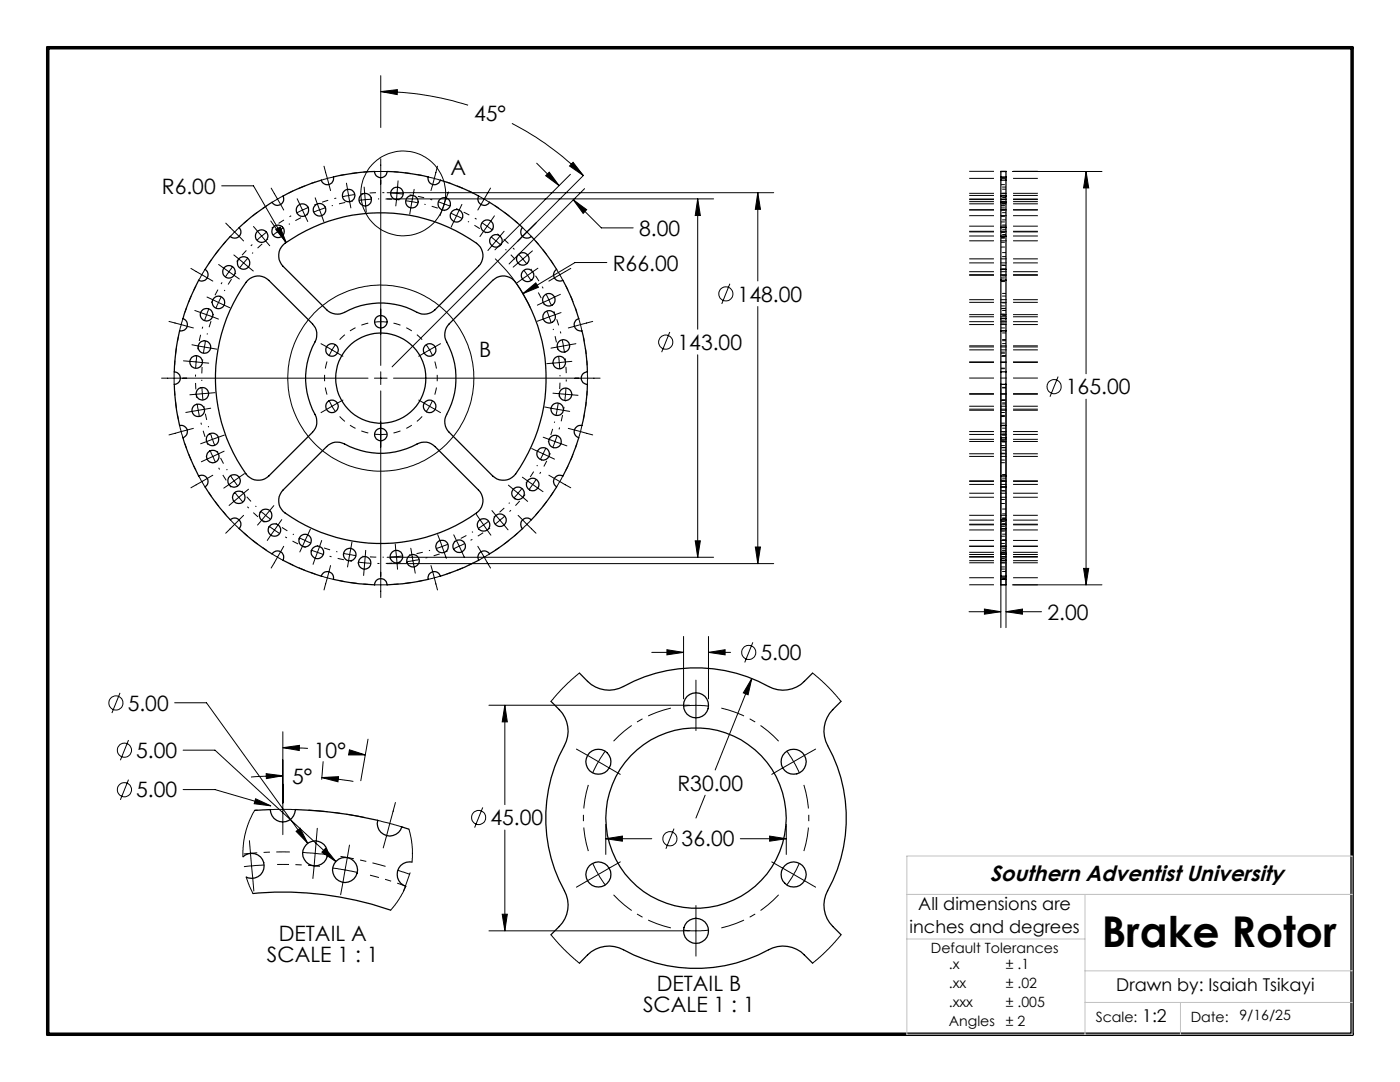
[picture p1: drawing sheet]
<svg xmlns="http://www.w3.org/2000/svg" width="279mm" height="216mm" viewBox="0 0 279 216" stroke-linecap="round" stroke-linejoin="round" font-family="sans-serif">
<g fill="none" stroke="#000" stroke-width=".25">
<path d="M199.7 39.1v1.3M199.7 35.9v3.2M199.7 35.3v.6M199.7 35.3v-1.1h1.1v1.1M199.7 39.1h1.1M199.7 35.9h1.1M199.7 35.3h1.1M200.8 39.1v1.3M200.8 35.9v3.2M200.8 35.3v.6M47.7 45.4a40.5 40.5 0 0 1 6.6-5 1.26 1.26 0 0 0 1.7 .4 1.26 1.26 0 0 0 .5-1.7 43.7 43.7 0 0 1 7.6-3.2 1.24 1.24 0 0 0 1.6 .9 1.24 1.24 0 0 0 .8-1.5 44.3 44.3 0 0 1 8.3-1.1 1.25 1.25 0 0 0 1.2 1.3 1.25 1.25 0 0 0 1.3-1.3 44.3 44.3 0 0 1 8.2 1.1 1.24 1.24 0 0 0 .9 1.5 1.24 1.24 0 0 0 1.5-.9 43.7 43.7 0 0 1 7.6 3.2 1.24 1.24 0 0 0 .5 1.7 1.24 1.24 0 0 0 1.7-.4 43 43 0 0 1 6.6 5 1.25 1.25 0 0 0 0 1.8 1.25 1.25 0 0 0 1.7 0 43 43 0 0 1 5.1 6.6 1.24 1.24 0 0 0-.5 1.7 1.24 1.24 0 0 0 1.7 .4 37.6 37.6 0 0 1 3.2 7.7 1.26 1.26 0 0 0-.8 1.5 1.26 1.26 0 0 0 1.4 .9 36.9 36.9 0 0 1 1.1 8.2 1.25 1.25 0 0 0-1.2 1.2 1.25 1.25 0 0 0 1.2 1.3 37.5 37.5 0 0 1-1.1 8.2 1.26 1.26 0 0 0-1.5 .9 1.26 1.26 0 0 0 .9 1.5 39.9 39.9 0 0 1-3.2 7.7 1.24 1.24 0 0 0-1.7 .5 1.24 1.24 0 0 0 .5 1.7 40.5 40.5 0 0 1-5.1 6.5 1.25 1.25 0 0 0-1.7 0 1.25 1.25 0 0 0 0 1.8 37.7 37.7 0 0 1-6.6 5 1.25 1.25 0 0 0-1.7-.4 1.25 1.25 0 0 0-.5 1.7 43.7 43.7 0 0 1-7.6 3.2 1.24 1.24 0 0 0-1.5-.9 1.24 1.24 0 0 0-.9 1.5 44.3 44.3 0 0 1-8.2 1.1 1.25 1.25 0 0 0-1.3-1.2 1.25 1.25 0 0 0-1.2 1.2 44.3 44.3 0 0 1-8.3-1.1 1.24 1.24 0 0 0-.8-1.5 1.24 1.24 0 0 0-1.6 .9 43.7 43.7 0 0 1-7.6-3.2 1.27 1.27 0 0 0-.5-1.7 1.27 1.27 0 0 0-1.7 .4 35.8 35.8 0 0 1-6.6-5 1.25 1.25 0 0 0 0-1.8 1.25 1.25 0 0 0-1.7 0 40.5 40.5 0 0 1-5.1-6.5 1.25 1.25 0 0 0 .4-1.7 1.25 1.25 0 0 0-1.6-.5 43 43 0 0 1-3.2-7.7 1.26 1.26 0 0 0 .9-1.5 1.26 1.26 0 0 0-1.6-.9 40.6 40.6 0 0 1-1-8.2 1.25 1.25 0 0 0 1.2-1.3 1.25 1.25 0 0 0-1.2-1.2 39.8 39.8 0 0 1 1-8.2 1.26 1.26 0 0 0 1.6-.9 1.26 1.26 0 0 0-.9-1.5 40.3 40.3 0 0 1 3.2-7.7 1.25 1.25 0 0 0 1.6-.4 1.25 1.25 0 0 0-.4-1.7 43 43 0 0 1 5.1-6.6 1.25 1.25 0 0 0 1.7 0 1.25 1.25 0 0 0 0-1.8zM49.4 56a2.96 2.96 0 0 1 4.3 0l8.7 8.6a3 3 0 0 1 .5 3.6 15 15 0 0 0 .2 14.9l.1 .5a2.86 2.86 0 0 1-.8 2.7l-8.7 8.7a3 3 0 0 1-4.6-.4 32.9 32.9 0 0 1 .3-38.6z"/>
<path d="M56.5 48.9a32.8 32.8 0 0 1 39 0 2.96 2.96 0 0 1 0 4.2l-8.7 8.7a3 3 0 0 1-3.5 .5 15.2 15.2 0 0 0-15 .2 2.98 2.98 0 0 1-3.1-.7l-8.7-8.7a3 3 0 0 1 0-4.2zM199.7 55.9v7.7M199.7 53.8v2.1M199.7 47.2v6.6M199.7 45.4v1.8M199.7 40.4v5M199.7 55.9h1.1M199.7 53.8h1.1M199.7 47.2h1.1M199.7 45.4h1.1M199.7 40.4h1.1M200.8 55.9v7.7"/>
<path d="M200.8 53.8v2.1M200.8 47.2v6.6M200.8 45.4v1.8M200.8 40.4v5M89.6 64.6l8.7-8.6a2.99 2.99 0 0 1 4.6 .3 33 33 0 0 1-.3 38.7 3 3 0 0 1-4.3 0l-8.7-8.7a2.97 2.97 0 0 1-.5-3.6 15.3 15.3 0 0 0-.2-14.9 3.1 3.1 0 0 1 .7-3.2zM199.7 76.7v8.2M199.7 74.2v2.5M199.7 66v8.2M199.7 63.6v2.4M199.7 76.7h1.1M199.7 74.2h1.1M199.7 66h1.1"/>
<path d="M199.7 63.6h1.1M200.8 76.7v8.2M200.8 74.2v2.5M200.8 66v8.2M200.8 63.6v2.4M56.5 97.8l8.7-8.7a2.91 2.91 0 0 1 3.6-.5 15.1 15.1 0 0 0 14.9-.2l.4-.1a2.87 2.87 0 0 1 2.7 .8l8.7 8.7a2.96 2.96 0 0 1-.4 4.5 32.9 32.9 0 0 1-38.6-.3 3 3 0 0 1 0-4.2zM199.7 84.9v2.4M199.7 87.3v7.7M199.7 95v2.2M199.7 97.2v6.5M199.7 84.9h1.1M199.7 87.3h1.1"/>
<path d="M199.7 95h1.1M199.7 97.2h1.1M200.8 84.9v2.4M200.8 87.3v7.7M200.8 95v2.2M200.8 97.2v6.5M199.7 103.7v1.8M199.7 105.5v5M199.7 110.5v1.3M199.7 111.8v3.2M199.7 115v.6M199.7 115.6v1.1h1.1v-1.1"/>
<path d="M199.7 103.7h1.1M199.7 105.5h1.1M199.7 110.5h1.1M199.7 111.8h1.1M199.7 115h1.1M199.7 115.6h1.1M200.8 103.7v1.8M200.8 105.5v5M200.8 110.5v1.3M200.8 111.8v3.2M200.8 115v.6M110 139.9a8.1 8.1 0 0 1 3.3 5.1 6.1 6.1 0 0 1-.7 3.8 30.4 30.4 0 0 0 .4 29.8 6 6 0 0 1-1.4 6.3l-1.6 1.6"/>
<path d="M115.6 134.3a7.9 7.9 0 0 0 5.1 3.4 6.1 6.1 0 0 0 3.7-.7 30.4 30.4 0 0 1 29.9 .4 6 6 0 0 0 6.2-1.4l1.7-1.7M167.9 139.9a8.1 8.1 0 0 0-3.4 5.1 6.1 6.1 0 0 0 .7 3.8 30.4 30.4 0 0 1-.4 29.8 6 6 0 0 0 1.4 6.3l1.7 1.6M48.5 171a2.49 2.49 0 0 1 4.2 1.4 2.49 2.49 0 0 1-3.6 2.6M50.5 178.3a65.4 65.4 0 0 1 27.5 3.3M50.8 161.7l3.1-.2a2.5 2.5 0 0 0 2.5 2.5 2.5 2.5 0 0 0 2.5-2.5 84.7 84.7 0 0 1 16.5 2.2 2.49 2.49 0 0 0 1.7 3 2.49 2.49 0 0 0 3.1-1.7l1.4 .5M82.2 172a2.5 2.5 0 0 0-2.9 1.8 2.5 2.5 0 0 0 1.7 3M115.6 192.2a7.9 7.9 0 0 1 5.1-3.4 6.1 6.1 0 0 1 3.7 .7 30.4 30.4 0 0 0 29.9-.4 6 6 0 0 1 6.2 1.4l1.7 1.7"/>
<circle cx="69.6" cy="39" r="1.24"/>
<circle cx="72.9" cy="39.8" r="1.25"/>
<circle cx="79.2" cy="38.6" r="1.25"/>
<circle cx="45.7" cy="54.2" r="1.24"/>
<circle cx="48.6" cy="52.5" r="1.24"/>
<circle cx="52.2" cy="47.1" r="1.25"/>
<circle cx="55.5" cy="46.2" r="1.24"/>
<circle cx="60.4" cy="41.9" r="1.25"/>
<circle cx="63.8" cy="41.9" r="1.24"/>
<circle cx="82.2" cy="40.3" r="1.25"/>
<circle cx="88.7" cy="40.7" r="1.24"/>
<circle cx="91.1" cy="43" r="1.25"/>
<circle cx="97.2" cy="45.1" r="1.25"/>
<circle cx="99" cy="48.1" r="1.24"/>
<circle cx="104.3" cy="51.7" r="1.27"/>
<circle cx="105.3" cy="54.9" r="1.26"/>
<circle cx="109.5" cy="59.8" r="1.26"/>
<circle cx="39.1" cy="72.2" r="1.24"/>
<circle cx="40.4" cy="78.6" r="1.24"/>
<circle cx="40.8" cy="69.2" r="1.26"/>
<circle cx="41.2" cy="62.8" r="1.25"/>
<circle cx="43.6" cy="60.3" r="1.25"/>
<circle cx="66.3" cy="69.8" r="1.24"/>
<circle cx="76" cy="75.5" r="9"/>
<circle cx="76" cy="64.2" r="1.25"/>
<circle cx="85.7" cy="69.8" r="1.24"/>
<circle cx="109.6" cy="63.2" r="1.24"/>
<circle cx="111.6" cy="72.3" r="1.25"/>
<circle cx="112.4" cy="69" r="1.24"/>
<circle cx="112.9" cy="78.7" r="1.25"/>
<circle cx="39.6" cy="81.9" r="1.25"/>
<circle cx="42.4" cy="87.7" r="1.24"/>
<circle cx="42.5" cy="91.1" r="1.25"/>
<circle cx="46.7" cy="96" r="1.24"/>
<circle cx="47.7" cy="99.2" r="1.24"/>
<circle cx="66.3" cy="81.1" r="1.26"/>
<circle cx="76" cy="86.7" r="1.24"/>
<circle cx="85.8" cy="81.1" r="1.24"/>
<circle cx="103.4" cy="98.4" r="1.24"/>
<circle cx="106.3" cy="96.7" r="1.24"/>
<circle cx="108.4" cy="90.6" r="1.24"/>
<circle cx="110.8" cy="88.1" r="1.25"/>
<circle cx="111.2" cy="81.7" r="1.24"/>
<circle cx="53" cy="102.8" r="1.27"/>
<circle cx="54.8" cy="105.8" r="1.24"/>
<circle cx="60.9" cy="107.9" r="1.25"/>
<circle cx="63.3" cy="110.2" r="1.27"/>
<circle cx="69.8" cy="110.7" r="1.25"/>
<circle cx="72.8" cy="112.3" r="1.26"/>
<circle cx="79.1" cy="111.1" r="1.26"/>
<circle cx="82.4" cy="111.9" r="1.25"/>
<circle cx="88.2" cy="109.1" r="1.25"/>
<circle cx="91.6" cy="109" r="1.24"/>
<circle cx="96.5" cy="104.7" r="1.25"/>
<circle cx="99.8" cy="103.8" r="1.25"/>
<circle cx="119.4" cy="152" r="2.5"/>
<circle cx="138.9" cy="140.7" r="2.51"/>
<circle cx="158.4" cy="152" r="2.51"/>
<circle cx="62.9" cy="170.3" r="2.49"/>
<circle cx="68.9" cy="173.6" r="2.5"/>
<circle cx="119.4" cy="174.5" r="2.5"/>
<circle cx="138.9" cy="163.2" r="18"/>
<circle cx="158.4" cy="174.5" r="2.49"/>
<circle cx="138.9" cy="185.7" r="2.51"/>
</g>
<g fill="none" stroke="#000" stroke-width=".2" stroke-dasharray="1.3 .6" stroke-dashoffset=".5" stroke-linecap="butt">
<path d="M199.8 36.8h1M199.8 39.8h1M199.8 35.4h1M200.8 39.4h-1M200.8 39h-1M200.8 37.3h-1M200.8 38.6h-1M200.8 37.7h-1M199.8 56.1h1M199.8 56.2h1M199.8 47.5h1M199.8 52.9h1"/>
<path d="M199.8 49.3h1M199.8 46.4h1M199.8 41h1M199.8 44.3h1M199.8 41.9h1M199.8 41.5h1M199.8 41.1h1M199.8 40.2h1M199.8 43.1h1M199.8 43.2h1M199.8 47.4h1M199.8 48.3h1"/>
<path d="M199.8 53.7h1M199.8 55.5h1M200.8 58.5h-1M200.8 53.7h-1M200.8 50.4h-1M200.8 55.1h-1M200.8 46.8h-1M200.8 43.9h-1M200.8 42.4h-1M200.8 41.8h-1M200.8 40.6h-1M200.8 40.7h-1"/>
<path d="M200.8 44.9h-1M200.8 45.8h-1M200.8 51.2h-1M200.8 53h-1M200.8 59.1h-1M199.8 66h1M199.8 79.9h1M199.8 70.3h1M199.8 73.6h1M199.8 64.5h1M199.8 61h1M199.8 71.1h1"/>
<path d="M199.8 62.7h1M199.8 65.4h1M199.8 61.6h1M199.8 64h1M199.8 70.5h1M199.8 79.8h1M199.8 73.5h1M200.8 77.4h-1M200.8 67.8h-1M200.8 71.1h-1M200.8 62h-1M200.8 79.8h-1"/>
<path d="M200.8 68.6h-1M200.8 66.4h-1M200.8 60.4h-1M200.8 62.9h-1M200.8 61.5h-1M200.8 68h-1M200.8 77.3h-1M200.8 71h-1M199.8 82.9h1M199.8 89.3h1M199.8 91.8h1M199.8 97.9h1"/>
<path d="M199.8 99.7h1M199.8 95.8h1M199.8 82.3h1M199.8 84.4h1M199.8 90.4h1M199.8 87.9h1M199.8 97.2h1M199.8 92.3h1M199.8 88.9h1M199.8 83.1h1M200.8 84.9h-1M200.8 80.4h-1"/>
<path d="M200.8 94.8h-1M200.8 86.8h-1M200.8 89.3h-1M200.8 95.4h-1M200.8 97.2h-1M200.8 88.2h-1M200.8 85.4h-1M200.8 98h-1M200.8 94.7h-1M200.8 89.8h-1M200.8 86.4h-1M200.8 80.6h-1"/>
<path d="M199.8 105h1M199.8 106h1M199.8 108.4h1M199.8 110.2h1M199.8 110.3h1M199.8 113.1h1M199.8 112.3h1M199.8 113.5h1M199.8 111.9h1M199.8 111.5h1M199.8 109.1h1M199.8 107h1"/>
<path d="M199.8 104.1h1M199.8 100.5h1M200.8 103.4h-1M200.8 102.5h-1M200.8 103.5h-1M200.8 109.9h-1M200.8 107.7h-1M200.8 107.8h-1M200.8 114h-1M200.8 110.6h-1M200.8 109.8h-1M200.8 115.4h-1"/>
<path d="M200.8 111h-1M200.8 109.4h-1M200.8 109h-1M200.8 106.6h-1M200.8 104.5h-1M200.8 101.6h-1"/>
</g>
<g fill="none" stroke="#000" stroke-width=".2">
<path d="M76 18.3l3.3-.4v1zM76 18.3a59.1 59.1 0 0 1 17.4 2.7M76 15.1v10.3M44.2 37.1h6.4l6.5 11.3M54.1 37.5l2.5 4.4M56.5 39.1l-2.2 1.3M59.3 39.7l1.1 2.2M62.9 39.5l.9 2.4M64.7 33.2l.6 2.4M65.3 35.6l-1.2 .3M65.3 35.6l.7 2.4M66.6 35.3l-1.3 .3"/>
<path d="M69.1 36.5l.9 5M70.8 38.8l-2.5 .5M72.7 37.3l.4 5M74.2 39.8l-2.6 .2M74.7 34.2h2.6M76 31.7v41.2M77.3 38.5h77.1M77.3 39.7h65.1M78 38.5l2.5 .2M79.4 36.1l-.4 5M82.7 37.8l-.5 2.5M85.4 35.3l1.3 .3"/>
<path d="M86.7 35.6l1.2 .3M86.7 35.6l-.7 2.4M87.3 33.2l-.6 2.4M89.5 38.3l-1.7 4.7M95.5 39.1l2.2 1.3M97.9 37.5l-2.5 4.4M102.2 24.6a58.4 58.4 0 0 1 14.2 10.4M107.1 32.6l4.5 4.4M108.9 35.1l.7-.7 2 2.6zM113.8 34.8l-15 15M114.4 32.4l2 2.6-2.7-1.9zM114.4 39.9l2.7 1.9-.7 .8z"/>
<path d="M114.4 39.9l5.6 5.6h6.4M116.4 35l-38.2 38.2M116.7 37.6l-15.1 15.1M139.2 39.7l.6 3.3h-1.1zM139.2 39.7v26M151.2 38.5l.6 3.3h-1.1zM151.2 38.5v17.6M202 34.2h17.9M216.7 34.2l.6 3.3h-1zM216.7 34.2v40.4M38.1 53.6l2.2 1.2M40.3 54.8l-.6 1.2"/>
<path d="M40.3 54.8l2.2 1.3M40.9 53.7l-.6 1.1M41.3 59.3l2.3 1.1M43.6 52.8l2.1 1.4M44.2 59.2l-.6 1.2M45 44.5l1.8 1.8M45.7 54.2l-.7 1.1M45.7 54.2l2.1 1.5M46.4 53.2l-.7 1M46.7 50.9l1.9 1.6M46.8 46.3l-.9 .9M46.8 46.3l1.8 1.8"/>
<path d="M47.7 45.4l-.9 .9M48.6 52.5l-.8 .9M48.6 52.5l2 1.6M49.5 51.5l-.9 1M50.6 45.2l1.6 1.9M52.2 47.1l-.9 .8M52.2 47.1l1.6 1.9M53.2 46.3l-1 .8M54 44.1l1.5 2.1M55 45.8l.9-.5 1.2 3.1zM55.5 46.2l-1 .7M55.5 46.2l1.4 2"/>
<path d="M56.6 45.5l-1.1 .7M60.4 41.9l-1.2 .6M60.4 41.9l1 2.3M61.5 41.4l-1.1 .5M63.8 41.9l-1.2 .4M63.8 41.9l.8 2.3M65 41.5l-1.2 .4M81 40l1.2 .3M82.2 40.3l1.3 .2M82.2 40.3l-.4 2.4M87.5 40.3l2.4 .8M90 42.5l1.1 .5"/>
<path d="M91.1 43l1.2 .6M91.1 43l-1.1 2.3M92.2 40.8l-1.1 2.2M96.2 44.4l1 .8M97.2 45.2l1 .7M97.2 45.2l-1.4 2M98 47.3l1 .8M98.7 43.1l-1.5 2.1M98.8 51.6a33 33 0 0 1 7 9.8M99 48.1l.9 .8M99 48.1l-1.6 1.9M100.6 46.1l-1.6 2"/>
<path d="M103.5 50.7l.9 1M104.2 45.4l1 .9M104.3 47.2l-.9 .9M104.4 58.6l2.5-2.2 .6 .9zM104.4 51.7l.7 1M104.4 51.7l-2 1.6M104.5 53.9l.8 1.1M105.2 46.3l.8 .9M105.3 55l.7 1M105.3 55l-2.1 1.4M106.1 45.4l-.9 .9M106.3 50.1l-1.9 1.6"/>
<path d="M107.4 53.5l-2.1 1.5M109 58.7l.5 1.1M109.5 59.8l.5 1.2M109.5 59.8l-2.3 1.1M111.1 53.7l1.2 2.3M111.8 58.7l-2.3 1.1M113.9 53.6l-4.4 2.5M121.1 52.4h-6.3l-10.4 6.2M145.7 56.6l-1.7 4M32.2 75.5h41.2M33.7 64.1l2.5 .7M34.8 74.2v2.5"/>
<path d="M36.2 64.8l-.4 1.2M36.2 64.8l2.4 .6M36.5 63.6l-.3 1.2M36.6 72l2.5 .2M38.3 68.8l2.5 .5M38.9 61.9l4.7 1.8M39.1 72.2v1.3M39.1 72.2l2.6 .3M39.3 71l-.2 1.2M40.3 77.3l.2 2.5M40.8 69.3l-.2 1.2M40.8 69.3l2.5 .4"/>
<path d="M41 68l-.2 1.3M41.7 61.6l-.9 2.4M42.9 78.4l-5 .4M43.6 60.4l-.5 1.1M43.6 60.4l2.3 1M64.1 68.6l4.3 2.5M65.7 79.9l1.3 2.2M67 68.8l-1.3 2.2M68.4 79.8l-4.3 2.5M74.7 64.3h2.6M74.7 75.5h2.6M76 74.2v2.5"/>
<path d="M76 78v41.2M78.5 75.5h41.3M83.6 79.8l2.1 1.3M85.1 68.8l.6 1M85.7 69.8l.6 1.2M85.7 69.8l-2.1 1.3M86.3 79.9l-.6 1.2M87.9 68.6l-2.2 1.2M109.1 62.1l.5 1.1M109.6 63.2l.4 1.2M109.6 63.2l-2.4 .9M110.3 78.5l5.1 .4"/>
<path d="M111.5 71.1l.1 1.3M111.6 72.4l.1 1.2M111.6 72.4l-2.5 .2M112 62.4l-2.4 .8M112.2 67.8l.2 1.2M112.4 69l.2 1.3M112.4 69l-2.4 .5M113 77.4l-.3 2.5M114.1 72.1l-2.5 .3M114.9 68.6l-2.5 .4M115.5 63.6l.4 1.2M115.9 64.8l.3 1.2"/>
<path d="M115.9 64.8l-2.5 .6M117.2 74.2v2.5M118.3 64.1l-2.4 .7M133.7 66.3l-1.7 4M139.2 70.8v40.4M151.2 61.2v51.3M199.7 76.7v48.5M200.8 76.7v48.5M211.2 75.1l-1.7 4.1M216.7 79.7v37M35.8 84.9l.4 1.2M36.2 86.1l.3 1.2"/>
<path d="M36.2 86.1l-2.5 .7M38.6 85.5l-2.4 .6M39.4 80.6l.1 1.3M39.5 81.9l.3 1.2M39.5 81.9l-2.4 .4M39.7 95l.6 1.1M40.3 96.1l.6 1.1M40.3 96.1l-2.2 1.2M41.9 89.9l.6 1.2M42 86.5l.4 1.2M42.1 81.5l-2.6 .4M42.4 87.7l.5 1.2"/>
<path d="M42.4 87.7l-2.4 .8M42.5 91.1l.5 1.1M42.5 94.8l-2.2 1.3M42.5 91.1l-2.3 1M44.7 90l-2.2 1.1M44.8 86.8l-2.4 .9M46 94.9l.7 1.1M46.7 96l.7 1M46.7 96l-2 1.4M46.8 98.2l.9 1M47.7 99.2l.8 1M47.7 99.2l-2 1.7"/>
<path d="M48.8 94.5l-2.1 1.5M49.6 97.6l-1.9 1.6M74.7 86.6h2.6M85.7 81.1l-.6 1M85.7 81.1l2.2 1.2M101.5 96.8l1.9 1.6M103.4 98.4l-.8 1M103.4 98.4l1.9 1.6M104.2 97.4l-.8 1M104.2 95.2l2.1 1.5M106.1 89.5l2.3 1.1M106.3 96.7l-.7 1"/>
<path d="M106.3 96.7l2.1 1.4M107 95.6l-.7 1.1M108.4 90.6l-.6 1.1M108.4 87.2l2.4 .9M108.4 90.6l2.3 1M108.7 81.2l2.5 .5M108.9 89.4l-.5 1.2M109.5 94.8l4.4 2.5M110.8 88.1l-.5 1.2M110.8 88.1l2.3 .9M111.2 86.9l-.4 1.2M111.2 81.7l-.3 1.2"/>
<path d="M111.2 81.7l2.5 .4M111.4 80.4l-.2 1.3M112.3 95l-1.2 2.2M113.4 85.5l2.5 .6M115.9 86.1l-.4 1.2M115.9 86.1l2.4 .7M116.2 84.9l-.3 1.2M45.9 103.7l1.8 1.8M48.6 102.8l-3.6 3.6M52.1 102l.9 .8M53 102.8l1 .8M53 102.8l-1.6 2"/>
<path d="M53.8 105l1 .8M54.3 110.5l1.1 .7M54.6 100.9l-1.6 1.9M54.8 105.8l1 .7M54.8 105.8l-1.5 2M55.4 111.2l1.1 .6M55.4 111.2l-1.3 2.1M56.2 103.7l-1.4 2.1M56.6 109l-1.2 2.2M59.8 107.3l1.1 .5M60.9 107.8l1.2 .6M60.9 107.8l-1.1 2.3"/>
<path d="M61.9 105.6l-1 2.2M62.2 109.8l1.2 .4M63.4 110.2l1.2 .4M63.4 110.2l-.9 2.4M64.1 114.9l1.2 .4M64.2 107.8l-.8 2.4M65.3 115.3l1.3 .3M65.3 115.3l-.6 2.4M66 112.9l-.7 2.4M68.5 110.4l1.3 .3M69.8 110.7l1.2 .1M69.8 110.7l-.4 2.4"/>
<path d="M70.2 108.2l-.4 2.5M71.5 112.2l1.3 .1M72.8 112.3l1.2 .1M72.8 112.3l-.2 2.5M73 109.8l-.2 2.5M74.7 116.7h2.6M77.3 112.5h77.1M77.3 111.2h65.1M78.9 108.5l.2 2.6M79.1 111.1l-1.2 .1M79.1 111.1l.2 2.5M80.4 110.9l-1.3 .2"/>
<path d="M82 109.4l.4 2.5M82.4 111.9l-1.2 .2M82.4 111.9l.5 2.5M83.7 111.7l-1.3 .2M86 112.9l.7 2.4M86.7 115.3l-1.3 .3M86.7 115.3l.6 2.4M87.3 106.7l1.8 4.7M87.9 114.9l-1.2 .4M89.4 108.6l-2.4 .9M90.6 106.7l1.1 2.3M91.7 109l-1.2 .5"/>
<path d="M91.7 109l1 2.3M92.8 108.4l-1.1 .6M95.1 102.7l1.4 2M95.4 109l1.2 2.2M96.5 104.7l-1 .7M96.5 104.7l1.5 2.1M96.6 111.2l-1.1 .6M96.6 111.2l1.3 2.1M97.5 104l-1 .7M97.7 110.5l-1.1 .7M98.2 101.9l3.2 3.8M100.8 103l-2 1.6"/>
<path d="M103.4 102.8l1.8 1.8M105.2 104.6l-1 .9M105.2 104.6l1.8 1.8M106 103.7l-.8 .9M138.7 107.9h1.1l-.6 3.3zM150.7 109.1h1.1l-.6 3.4zM202 116.7h17.9M216.3 113.4h1l-.6 3.3zM24 138.3l-1.7 4M115.6 134.3l-3.2 2.9-2.4 2.7M130.1 130.2h6.3M133.1 129.6l3.3 .6-3.3 .5z"/>
<path d="M136.4 127v12.5M138.9 135.7v10.1M141.4 130.2l3.3-.6v1.1zM141.4 127v12.5M141.4 130.2h4.4M150 135.4l-.7 3.2-1-.3zM150 135.4l-7.3 18.2M150.2 128.2l-1.6 4M162.2 134.3l3.1 2.8 2.6 2.8M193.4 122.1h6.3M196.5 121.5l3.2 .6-3.2 .5zM200.8 122.1l3.2-.6v1.1z"/>
<path d="M200.8 122.1h7.1M25.6 147.7l-1.6 4M25.6 155.6l-1.6 4M34.9 140.2h6.3l20.2 28.1M36.5 149.7h6.4l24.1 22.2M36.5 157.6h6.4l11.1 3.2M51 159.4l3 1.4-3.3-.4zM53.1 154.4l3.3 .4-3.2 .6zM56.4 154.8l-6.3 .2M56.4 149.2l3.4-.5-.1 1.1zM56.4 149.2l5.1 .1M56.4 146v20.5"/>
<path d="M64.2 155.2l3.4-.2-.1 1zM64.2 155.2l6.3 .7M64.5 152l-.3 3.5M69.7 149.6l3.2 1h-3.3zM70.2 150.2l2.7 .4M73.4 147.5l-1.4 8.3M97.6 140.7h40M100.8 140.7l.4 3.3h-1zM100.8 140.7v19.8M115 149.5l8.8 5M120.8 149.9a19.5 19.5 0 0 0-2.5 4.4M136.4 140.9a18.1 18.1 0 0 1 5 0"/>
<path d="M140.7 158.7l-1.8 4.5M157 149.9l1.4 2.1M158.4 152l1.1 2.3M158.4 152l-4.4 2.5M162.8 149.5l-4.4 2.5M49.1 175l1.4 3.3M49.8 167.7l.4 5.1M50.2 172.8l-1.5 .1M50.2 172.8l.5 5M50.8 161.7l-1.1 2.2-.8 2.4-.4 2.4v2.3M52.7 172.6l-2.5 .2M53.9 161.5h5.1"/>
<path d="M59.1 165.9l.8-.6 1.5 3zM60.4 170.1l5 .4M63.3 165.3l-.9 10M64.9 169.3l2.1 2.6-2.8-1.9zM66.4 173.2l2.5 .4M68.9 173.6l2.5 .5M68.9 173.6l-.9 4.9M69.7 168.6l-.8 5M75.4 163.7l2.4 .6M77.8 164.3l2.5 .7M77.8 164.3l-1.3 4.9M78.9 160.1l-1.1 4.2"/>
<path d="M79.3 173.6l2.4 .8M81 176.8l-1.4 2.7-1.6 2.1M81.6 165.5l.6 3v3.5M81.7 174.4l.1 .1M81.7 174.4l-1.2 3.5M81.8 174.2l-.1 .2M96.3 161.1l-1.6 4M100.8 165.6v20.1M118.3 172.2a20.4 20.4 0 0 0 2.5 4.4M120.9 167.4l3.3-.6v1.1zM120.9 164.5v6M120.9 167.4h9.2"/>
<path d="M123.8 172l-8.8 5M134.5 165.3l-1.6 4.1M147.7 167.4h9.2M153.6 166.8l3.3 .6-3.3 .5zM154 172l4.4 2.5M156.9 164.5v6M158.4 174.5l-1.4 2.1M158.4 174.5l4.4 2.5M159.5 172.2l-1.1 2.3M97.6 185.7h40M100.2 182.4h1l-.4 3.3zM110 186.5l2.5 2.8 3.1 2.9"/>
<path d="M136.4 185.6l1.5 .1 3.5-.1M138.9 180.7v10.1M167.9 186.5l-2.2 2.5-3.5 3.2"/>
<circle cx="80.5" cy="38.6" r="8.5"/>
<circle cx="144.9" cy="58.6" r="1.4"/>
<circle cx="76" cy="75.5" r="18.6"/>
<circle cx="132.9" cy="68.3" r="1.41"/>
<circle cx="210.4" cy="77.2" r="1.4"/>
<circle cx="149.4" cy="130.2" r="1.41"/>
<circle cx="23.1" cy="140.3" r="1.41"/>
<circle cx="24.8" cy="157.6" r="1.42"/>
<circle cx="24.8" cy="149.7" r="1.41"/>
<circle cx="95.5" cy="163.1" r="1.41"/>
<circle cx="133.7" cy="167.4" r="1.41"/>
</g>
<g fill="none" stroke="#000" stroke-width=".2" stroke-dasharray="15.2 1.3 1.3 1.3" stroke-dashoffset="14.3" stroke-linecap="butt">
<path d="M62.9 36.3l-5.3 2.2M73.5 34.3l-5.7 .7M84.2 35l-5.6-.7M94.4 38.5l-5.3-2.2M39.1 57l-2.2 5.3M45.1 48.1l-3.5 4.6M53.2 41l-4.5 3.5M103.3 44.5l-4.5-3.5M110.4 52.7l-3.5-4.6M34.8 78l.8 5.6M35.6 67.2l-.8 5.7M115.1 62.3l-2.2-5.3"/>
<path d="M117.2 72.9l-.8-5.7M36.9 88.5l2.2 5.3M41.6 98.2l3.5 4.6M112.9 93.8l2.2-5.3M116.4 83.6l.8-5.6M48.7 106.3l4.5 3.5M57.6 112.4l5.3 2.1M67.8 115.9l5.7 .7M78.6 116.6l5.6-.7M89.1 114.5l5.3-2.1M98.8 109.8l4.5-3.5M106.9 102.8l3.5-4.6"/>
</g>
<g fill="none" stroke="#000" stroke-width=".2" stroke-dasharray="15.2 1.3 1.3 1.3" stroke-dashoffset="14.8" stroke-linecap="butt">
<path d="M67.1 39.5l-4.4 1.4M76.7 38.4l-4.6 .2M86.3 39.9l-4.5-1M44.3 56.3l-2.1 4.1M50.3 48.8l-3.1 3.4M58.1 43.1l-3.9 2.4M95.1 43.7l-4.1-2.1M102.7 49.8l-3.4-3.1M108.4 57.5l-2.5-3.8M39 74.7l.2 4.6M40.5 65.2l-1 4.5M111.9 66.5l-1.4-4.4"/>
<path d="M113 76.1l-.2-4.6M40.1 84.3l1.4 4.4M43.6 93.3l2.5 3.9M107.7 94.5l2.1-4.1M111.6 85.7l1-4.5M49.4 101.1l3.4 3.1M56.9 107.1l4.1 2.2M65.8 111l4.5 1M75.3 112.4l4.6-.2M84.9 111.3l4.4-1.3M93.9 107.8l3.9-2.5M101.7 102.1l3.1-3.4"/>
</g>
<g fill="none" stroke="#000" stroke-width=".2" stroke-dasharray="15.2 1.3 1.3 1.3" stroke-dashoffset="15" stroke-linecap="butt">
<path d="M79.7 39.9l-4.3-.2M47.1 54.5l-2.3 3.6M53.5 47.7l-3.2 2.9M61.4 42.8l-3.8 2M70.4 40.1l-4.2 1M88.8 42l-4.1-1.2M97 46.5l-3.6-2.3M103.8 52.9l-2.9-3.1M40.5 71.7l-.2 4.3M42.6 62.7l-1.3 4M108.7 60.9l-2-3.8M111.3 69.8l-.9-4.2"/>
<path d="M111.6 79.1l.2-4.2M40.7 81.1l.9 4.1M43.4 90l1.9 3.8M48.3 98l2.9 3.1M105 96.4l2.3-3.6M109.4 88.2l1.3-4.1M55 104.4l3.6 2.3M63.2 108.8l4.1 1.3M72.3 111l4.3 .2M81.7 110.7l4.1-.9M90.6 108.1l3.8-2M98.5 103.2l3.2-2.9"/>
</g>
<path d="M65.3 72.1a11.2 11.2 0 0 0 0 6.6M73.5 64.5a11.3 11.3 0 0 0-5.7 3.3M84.3 67.8a11.2 11.2 0 0 0-5.8-3.3M86.8 78.7a11.3 11.3 0 0 0 0-6.6M67.8 83.1a11.3 11.3 0 0 0 5.7 3.3M78.5 86.4a11.2 11.2 0 0 0 5.8-3.3" fill="none" stroke="#000" stroke-width=".2" stroke-dasharray="15.2 1.3 1.3 1.3" stroke-dashoffset="13.8" stroke-linecap="butt"/>
<path d="M72.9 163.1a82.5 82.5 0 0 0-11.4-1.5" fill="none" stroke="#000" stroke-width=".2" stroke-dasharray="15.2 1.3 1.3 1.3" stroke-dashoffset="11.4" stroke-linecap="butt"/>
<path d="M51.4 161.6l-.6 .1" fill="none" stroke="#000" stroke-width=".2" stroke-dasharray="15.2 1.3 1.3 1.3" stroke-linecap="butt"/>
<path d="M57.8 170l-4.6 .1-4.6 .3M76.9 172.9l-4.4-1.2-4.5-.8" fill="none" stroke="#000" stroke-width=".2" stroke-dasharray="15.2 1.3 1.3 1.3" stroke-dashoffset="12.5" stroke-linecap="butt"/>
<path d="M81 176.8l-7.2-2.2" fill="none" stroke="#000" stroke-width=".2" stroke-dasharray="15.2 1.3 1.3 1.3" stroke-dashoffset="13.4" stroke-linecap="butt"/>
<path d="M63.9 172.9l-4.3-.3-4.3-.1" fill="none" stroke="#000" stroke-width=".2" stroke-dasharray="15.2 1.3 1.3 1.3" stroke-dashoffset="12.9" stroke-linecap="butt"/>
<path d="M117.4 156.6a22.5 22.5 0 0 0 0 13.2M133.9 141.3a22.5 22.5 0 0 0-11.5 6.6M155.4 147.9a22.5 22.5 0 0 0-11.4-6.6M122.4 178.5a22.5 22.5 0 0 0 11.5 6.7M160.4 169.8a22.5 22.5 0 0 0 0-13.2M144 185.2a22.5 22.5 0 0 0 11.4-6.7" fill="none" stroke="#000" stroke-width=".2" stroke-dasharray="15.2 1.3 1.3 1.3" stroke-dashoffset="10.4" stroke-linecap="butt"/>
<g fill="none" stroke="#000" stroke-width=".2" stroke-dasharray="15.2 1.3 1.3 1.3" stroke-dashoffset="10.3" stroke-linecap="butt">
<path d="M193.4 38.6h13.7M193.4 34.2h13.7M193.4 35.6h13.7M193.4 39h13.7M193.4 39.8h13.7M193.4 39.7h13.7M193.4 40.2h13.7M193.4 48.1h13.7M193.4 43h13.7M193.4 40.7h13.7M193.4 52.5h13.7M193.4 54.2h13.7"/>
<path d="M193.4 54.8h13.7M193.4 41.9h13.7M193.4 46.2h13.7M193.4 47.1h13.7M193.4 46.3h13.7M193.4 41.8h13.7M193.4 45.1h13.7M193.4 54.9h13.7M193.4 51.7h13.7M193.4 59.8h13.7M193.4 75.4h13.7M193.4 69.2h13.7"/>
<path d="M193.4 78.6h13.7M193.4 64.8h13.7M193.4 60.3h13.7M193.4 62.8h13.7M193.4 72.2h13.7M193.4 69h13.7M193.4 72.3h13.7M193.4 78.7h13.7M193.4 63.2h13.7M207.1 64.2h-13.7M207.1 69.8h-13.7M193.4 96.1h13.7"/>
<path d="M193.4 91.1h13.7M193.4 87.7h13.7M193.4 86.1h13.7M193.4 81.9h13.7M193.4 95.9h13.7M193.4 99.2h13.7M193.4 81.6h13.7M193.4 88.1h13.7M193.4 90.5h13.7M193.4 98.4h13.7M193.4 96.7h13.7M207.1 81.1h-13.7"/>
<path d="M207.1 86.7h-13.7M193.4 104.6h13.7M193.4 102.8h13.7M193.4 115.3h13.7M193.4 107.8h13.7M193.4 110.2h13.7M193.4 105.7h13.7M193.4 111.2h13.7M193.4 109h13.7M193.4 111.1h13.7M193.4 111.9h13.7M193.4 116.7h13.7"/>
<path d="M193.4 112.3h13.7M193.4 110.6h13.7M193.4 104.7h13.7M193.4 103.8h13.7"/>
</g>
<path d="M9.5 9.5h260.3v196.9h-260.3z" fill="none" stroke="#000" stroke-width=".7"/>
<path d="M181 178.5h88.8M181 170.8h88.8v35.6h-88.8zM216.5 178.5v27.9M181 187.4h35.5M216.5 193.7h53.3M216.5 200h53.3M235.6 200v6.4" fill="none" stroke="#c0c0c0" stroke-width=".2"/>
<path d="M150.7 109.1h1.1l-.6 3.4zM151.2 38.5l.6 3.3h-1.1zM138.7 107.9h1.1l-.6 3.3zM139.2 39.7l.6 3.3h-1.1zM114.4 32.4l2 2.6-2.7-1.9zM76 18.3l3.3-.4v1zM108.9 35.1l.7-.7 2 2.6zM114.4 39.9l2.7 1.9-.7 .8zM104.4 58.6l3.1-1.3-.6-.9zM55 45.8l2.1 2.6-1.2-3.1zM200.8 122.1l3.2-.6v1.1zM196.5 121.5l3.2 .6-3.2 .5zM216.3 113.4h1l-.6 3.3zM216.7 34.2l.6 3.3h-1zM64.9 169.3l-.7 .7 2.8 1.9zM59.1 165.9l2.3 2.4-1.5-3zM51 159.4l-.3 1 3.3 .4zM64.2 155.2l3.4-.2-.1 1zM53.1 154.4l3.3 .4-3.2 .6zM69.7 149.6l3.2 1h-3.3zM56.4 149.2l3.4-.5-.1 1.1zM133.1 129.6l3.3 .6-3.3 .5zM141.4 130.2l3.3-.6v1.1zM150 135.4l-1.7 2.9 1 .3zM120.9 167.4l3.3-.6v1.1zM153.6 166.8l3.3 .6-3.3 .5zM100.2 182.4h1l-.4 3.3zM100.8 140.7l.4 3.3h-1z" fill="#000"/>
<text font-size="8.5" x="219.9" y="188.9">Brake Rotor</text>
<text font-size="4.4" x="197.6" y="175.9">Southern Adventist University</text>
<g font-size="4.2">
<text x="94.6" y="24.2">45°</text>
<text x="89.9" y="34.8">A</text>
<text x="32.3" y="38.7">R6.00</text>
<text x="127.5" y="47.1">8.00</text>
<text x="122.3" y="54">R66.00</text>
<text x="147.2" y="60.2">148.00</text>
<text x="95.6" y="71.2">B</text>
<text x="135.2" y="69.8">143.00</text>
<text x="212.7" y="78.7">165.00</text>
<text x="209" y="123.6">2.00</text>
<text x="151.8" y="131.7">5.00</text>
<text x="25.5" y="141.8">5.00</text>
<text x="27.2" y="151.2">5.00</text>
<text x="62.6" y="151.2">10°</text>
<text x="27.2" y="159.1">5.00</text>
<text x="58.3" y="156.5">5°</text>
<text x="135.2" y="157.8">R30.00</text>
<text x="97.9" y="164.7">45.00</text>
<text x="136" y="168.9">36.00</text>
<text x="53.3" y="191.9">SCALE 1 : 1</text>
<text x="55.6" y="187.7">DETAIL A</text>
<text x="131.1" y="197.7">DETAIL B</text>
<text x="128.3" y="201.9">SCALE 1 : 1</text>
</g>
<g font-size="3.5">
<text x="183.3" y="181.6">All dimensions are</text>
<text x="181.5" y="186.1">inches and degrees</text>
<text x="222.8" y="197.7">Drawn by: Isaiah Tsikayi</text>
<text x="228" y="204">1:2</text>
</g>
<g font-size="2.8">
<text x="185.8" y="190.2">Default Tolerances</text>
<text x="189.4" y="193.3">.x</text>
<text x="189.4" y="197.2">.xx</text>
<text x="200.7" y="193.3">± .1</text>
<text x="200.7" y="197.2">± .02</text>
<text x="189.4" y="201">.xxx</text>
<text x="200.7" y="201">± .005</text>
<text x="218.7" y="203.8">Scale:</text>
<text x="237.6" y="203.8">Date:</text>
<text x="247.3" y="203.6">9/16/25</text>
<text x="189.4" y="204.8">Angles</text>
<text x="200.7" y="204.8">± 2</text>
</g>
</svg>
